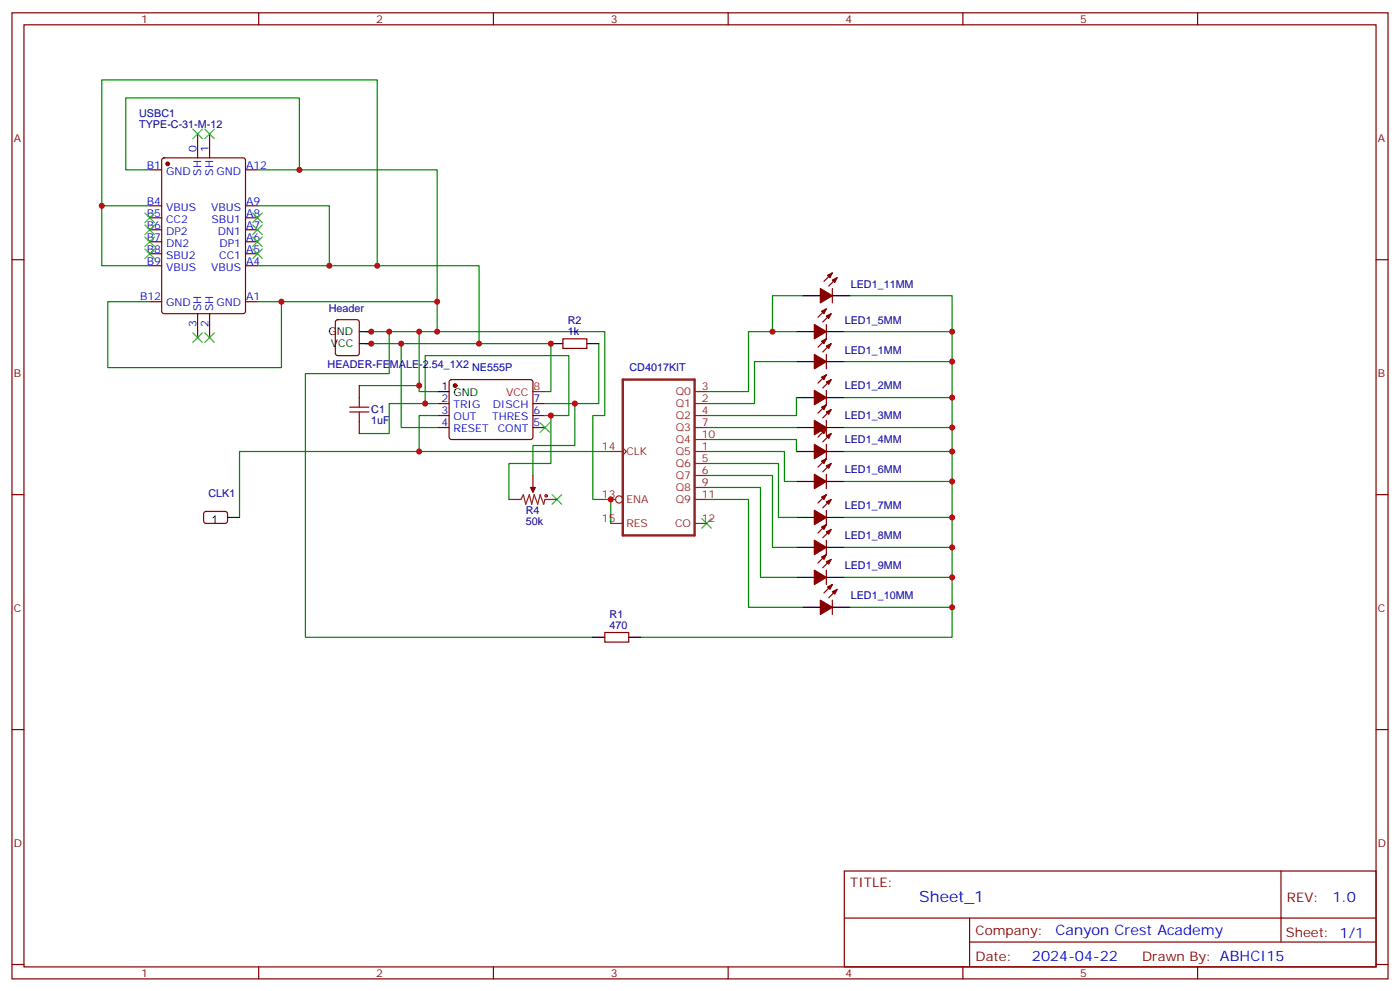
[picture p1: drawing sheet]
<svg xmlns="http://www.w3.org/2000/svg" width="412mm" height="292mm" viewBox="0 0 412 292" stroke-linecap="round" stroke-linejoin="round" font-family="sans-serif">
<g fill="none" stroke="#870000" stroke-width=".35">
<path d="M3.5 3.8h405.4v284.3h-405.4zM7.1 7.3h398.2v277.3h-398.2zM76.2 3.8v3.5M145.3 3.8v3.5M214.5 3.8v3.5M283.6 3.8v3.5M352.8 3.8v3.5M58.2 39.4v7.1M61.7 39.4v7.1M44.1 50h3.5M47.9 46.7l.4-.2h23.3l.7 .4v44.7l-.4 .7h-23.6l-.6-.4-.1-44.7zM72.3 50h3.5"/>
<path d="M3.5 76.4h3.6M44.1 60.6h3.5M44.1 64.1h3.5M44.1 67.6h3.5M44.1 71.2h3.5M44.1 74.7h3.5M44.1 78.2h3.5M72.3 60.6h3.5M72.3 64.1h3.5M72.3 67.6h3.5M72.3 71.2h3.5M72.3 74.7h3.5"/>
<path d="M72.3 78.2h3.5M405.3 76.4h3.6M44.1 88.8h3.5M58.2 92.3v7.1M61.7 92.3v7.1M72.3 88.8h3.5M99 94.3l.5-.2h5.6l.7 .4v9.5l-.4 .6-5.9 .1-.7-.5v-9.4zM165.8 99.7h7.1v2.9h-7.1zM243.4 95.5v4.2l-2.5 2.5M243.4 90.9l-2.5 2.5M244.8 92.3l-2.4 2.5M245.2 84.9v4.2"/>
<path d="M245.2 80.3l-2.5 2.5M246.6 81.7l-2.5 2.5M105.8 113.5v3.5M128.8 118.8h3.5M132.5 111.9l.5-.2h23.3l.5 .2 .2 .5-.1 16.5-.6 .5-23.6-.1-.4-.6v-16.3zM157 118.8h3.5M243.4 104.3v4.2M243.4 114.9v4.2l-2.5 2.5M243.4 110.3l-2.5 2.5M244.8 101.1l-2.4 2.5M244.8 111.7l-2.4 2.5M105.8 124.1v3.5"/>
<path d="M128.8 122.3h3.5M128.8 125.8h3.5M157 122.3h3.5M157 125.8h3.5M157 139.9v3.6M243.4 123.7v4.3M243.4 130.8v4.2l-2.5 2.5M243.4 139.6v4.2M243.4 126.2l-2.5 2.5M244.8 120.5l-2.4 2.5M244.8 127.6l-2.4 2.5M244.8 136.4l-2.4 2.5"/>
<path d="M3.5 145.6h3.6M243.4 150.2v4.2l-2.5 2.5M243.4 159v4.2l-2.5 2.5M243.4 145.6l-2.5 2.5M244.8 147l-2.4 2.5M244.8 155.8l-2.4 2.5M405.3 145.6h3.6M243.4 167.8v4.2M244.8 164.6l-2.4 2.5M245.2 176.6v4.3M245.2 172l-2.5 2.5M246.6 173.5l-2.5 2.4"/>
<path d="M178.2 186.2h7v2.8h-7zM3.5 214.7h3.6M405.3 214.7h3.6M248.7 256.4h156.6v28.2h-156.6zM377.3 256.4v20.9M248.7 270.2h156.5M285.6 277.3h119.6M285.6 270.2v14.1M3.5 283.9h3.6M76.2 284.6v3.5M145.3 284.6v3.5M214.5 284.6v3.5"/>
<path d="M283.6 284.6v3.5M352.8 284.6v3.5M405.3 283.9h3.6"/>
</g>
<g fill="#870000" stroke="#870000" stroke-width=".35">
<path d="M242 91.6l1.4-.7-.7 1.4z"/>
<path d="M243.4 93l1.4-.7-.7 1.4z"/>
<path d="M239.9 95.5l3.5 2.1-3.5 2.1z"/>
<path d="M242 100.4l1.4-.7-.7 1.4z"/>
<path d="M243.4 101.8l1.4-.7-.7 1.5z"/>
<path d="M239.9 104.3l3.5 2.1-3.5 2.1z"/>
<path d="M242 111l1.4-.7-.7 1.4z"/>
<path d="M243.4 112.4l1.4-.7-.7 1.4z"/>
<path d="M239.9 114.9l3.5 2.1-3.5 2.1z"/>
<path d="M242 119.8l1.4-.7-.7 1.4z"/>
<path d="M243.4 121.2l1.4-.7-.7 1.5z"/>
<path d="M239.9 123.7l3.5 2.1-3.5 2.2z"/>
<path d="M242 126.9l1.4-.7-.7 1.4z"/>
<path d="M243.4 128.3l1.4-.7-.7 1.4z"/>
<path d="M239.9 130.8l3.5 2.1-3.5 2.1z"/>
<path d="M242 135.7l1.4-.7-.7 1.4z"/>
<path d="M243.4 137.1l1.4-.7-.7 1.4z"/>
<path d="M239.9 139.6l3.5 2.1-3.5 2.1z"/>
<path d="M242 146.3l1.4-.7-.7 1.4z"/>
<path d="M243.4 147.7l1.4-.7-.7 1.4z"/>
<path d="M239.9 150.2l3.5 2.1-3.5 2.1z"/>
<path d="M242 155.1l1.4-.7-.7 1.4z"/>
<path d="M243.4 156.5l1.4-.7-.7 1.4z"/>
<path d="M239.9 159l3.5 2.1-3.5 2.1z"/>
<path d="M242 163.9l1.4-.7-.7 1.4z"/>
<path d="M243.4 165.3l1.4-.7-.7 1.5z"/>
<path d="M239.9 167.8l3.5 2.1-3.5 2.1z"/>
<path d="M243.8 172.8l1.4-.8-.7 1.5z"/>
<path d="M245.2 174.2l1.4-.7-.7 1.4z"/>
<path d="M241.7 176.6l3.5 2.2-3.5 2.1z"/>
<path d="M243.8 81l1.4-.7-.7 1.4z"/>
<path d="M245.2 82.4l1.4-.7-.7 1.4z"/>
<path d="M241.7 84.9l3.5 2.1-3.5 2.1z"/>
<path d="M156.3 143.5h1.4l-.7 1.4z"/>
<circle cx="134.1" cy="113.5" r=".53"/>
<circle cx="49.4" cy="48.2" r=".53"/>
</g>
<g fill="none" stroke="#000" stroke-width=".35">
<path d="M105.8 97.6h3.6M234.6 97.6h5.3M236.4 87h5.3M243.4 97.6h5.3M245.2 87h5.3M105.8 101.1h3.6M128.8 115.3h3.5M162.3 101.1h3.5M172.9 101.1h3.5M234.6 106.4h5.3M234.6 117h5.3M243.4 106.4h5.3"/>
<path d="M243.4 117h5.3M234.6 125.8h5.3M234.6 132.9h5.3M243.4 125.8h5.3M243.4 132.9h5.3M67 152.3h3.6M234.6 141.7h5.3M234.6 152.3h5.3M243.4 141.7h5.3M243.4 152.3h5.3M234.6 161.1h5.3M234.6 169.9h5.3"/>
<path d="M236.4 178.8h5.3M243.4 161.1h5.3M243.4 169.9h5.3M245.2 178.8h5.3M174.6 187.6h3.6M185.2 187.6h3.5"/>
</g>
<path d="M157 115.3h3.5" fill="none" stroke="#f00" stroke-width=".35"/>
<g fill="none" stroke="#008700" stroke-width=".35">
<path d="M44.1 50h-7.1v-21.2h51.2v21.2M75.8 50h53v47.6M30 60.6h14.1M44.1 78.2h-14.1v-54.7h81.1v54.7M75.8 78.2h65.3v22.9M75.8 60.6h21.2v17.6M44.1 88.8h-12.4v19.4h51.2v-19.4M75.8 88.8h53M107.6 97.6h15.9v17.7h5.3M114.7 97.6v12.4h-24.7v77.6h84.6M123.5 97.6h54.7v24.7h-3.6v24.7h5.3v7.1M234.6 97.6h-14.1v17.7h-12.4"/>
<path d="M236.4 87h-8.9v10.6M248.7 97.6h31.8v81.2h-30M250.5 87h30v10.6M105.8 113.5h17.7M107.6 101.1h54.7v14.2h-1.8M118.2 101.1v24.7h10.6M125.2 118.8v-14.1h42.4v17.6h-5.3M128.8 118.8h-14.1v8.8h-8.9M169.3 118.8v12.3h-12.3v8.8M176.4 101.1v17.7h-15.9M234.6 106.4h-12.4v12.4h-14.1M234.6 117v5.3h-26.5"/>
<path d="M248.7 117h31.8M248.7 106.4h31.8M123.5 132.9h-52.9v19.4M128.8 122.3h-5.3v10.6h56.4M160.5 122.3h1.8v14.1h-12.4v10.6M208.1 129.4h26.5v3.5M208.1 132.9h23v8.8h3.5M208.1 136.4h21.2v15.9h5.3M208.1 139.9h19.4v21.2h7.1M208.1 125.8h26.5M248.7 132.9h31.8M248.7 125.8h31.8"/>
<path d="M208.1 143.5h15.9v26.4h10.6M208.1 147h12.4v31.8h15.9M248.7 152.3h31.8M248.7 141.7h31.8M248.7 169.9h31.8M248.7 161.1h31.8M280.5 178.8v8.8h-91.8"/>
</g>
<g fill="none" stroke="#3c3" stroke-width=".35">
<path d="M56.8 38l2.8 2.8M59.6 38l-2.8 2.8M60.3 38l2.8 2.8M63.1 38l-2.8 2.8M42.7 73.3l2.8 2.8M42.7 69.7l2.8 2.9M42.7 66.2l2.8 2.8M42.7 62.7l2.8 2.8M45.5 73.3l-2.8 2.8M45.5 69.7l-2.8 2.9M45.5 66.2l-2.8 2.8M45.5 62.7l-2.8 2.8"/>
<path d="M74.4 73.3l2.9 2.8M74.4 69.7l2.9 2.9M74.4 66.2l2.9 2.8M74.4 62.7l2.9 2.8M77.3 73.3l-2.9 2.8M77.3 69.7l-2.9 2.9M77.3 66.2l-2.9 2.8M77.3 62.7l-2.9 2.8M56.8 98l2.8 2.8M59.6 98l-2.8 2.8M60.3 98l2.8 2.8M63.1 98l-2.8 2.8"/>
<path d="M159.1 124.4l2.8 2.8M161.9 124.4l-2.8 2.8M162.6 145.6l2.9 2.8M165.5 145.6l-2.9 2.8M206.7 152.6l2.8 2.9M209.5 152.6l-2.8 2.9"/>
</g>
<path d="M183.4 111.7h21.2v45.9h-21.2z" fill="none" stroke="#8c2424" stroke-width=".71"/>
<g fill="none" stroke="#8c2424" stroke-width=".35">
<path d="M204.6 118.8h3.5M204.6 115.3h3.5M179.9 132.9h3.5M183.4 131.8l1.1 1.1-1.1 1M204.6 132.9h3.5M204.6 122.3h3.5M204.6 136.4h3.5M204.6 139.9h3.5M204.6 125.8h3.5M204.6 129.4h3.5M149.9 147h3.6l.7-1.4 .7 2.8 1-2.8 .7 2.8 .7-2.8 1.1 2.8 .7-2.8 1.1 2.8 .3-1.4h3.5M157 143.5v1.4"/>
<path d="M179.9 147h1.4M179.9 154.1h3.5M204.6 143.5h3.5M204.6 147h3.5M204.6 154.1h3.5"/>
<circle cx="182.4" cy="147" r="1.06"/>
</g>
<path d="M60.2 150.7l.5-.2 5.9 .1 .4 .6v2.4l-.7 .5-5.9-.1-.4-.6v-2.2z" fill="none" stroke="#900" stroke-width=".35"/>
<g fill="none" stroke="#a10000" stroke-width=".35">
<path d="M103 119.8h5.7M105.8 117v2.8M103 121.2h5.7M105.8 121.2v2.9"/>
<circle cx="160.9" cy="145.9" r=".35"/>
</g>
<g fill="#c00">
<circle cx="280.5" cy="169.9" r=".88"/>
<circle cx="280.5" cy="161.1" r=".88"/>
<circle cx="280.5" cy="152.3" r=".88"/>
<circle cx="280.5" cy="141.7" r=".88"/>
<circle cx="280.5" cy="132.9" r=".88"/>
<circle cx="280.5" cy="125.8" r=".88"/>
<circle cx="280.5" cy="117" r=".88"/>
<circle cx="280.5" cy="106.4" r=".88"/>
<circle cx="123.5" cy="113.5" r=".88"/>
<circle cx="123.5" cy="132.9" r=".88"/>
<circle cx="118.2" cy="101.1" r=".88"/>
<circle cx="280.5" cy="178.8" r=".88"/>
<circle cx="123.5" cy="97.6" r=".88"/>
<circle cx="169.3" cy="118.8" r=".88"/>
<circle cx="227.5" cy="97.6" r=".88"/>
<circle cx="280.5" cy="97.6" r=".88"/>
<circle cx="125.2" cy="118.8" r=".88"/>
<circle cx="114.7" cy="97.6" r=".88"/>
<circle cx="162.3" cy="122.3" r=".88"/>
<circle cx="179.9" cy="147" r=".88"/>
<circle cx="109.4" cy="97.6" r=".88"/>
<circle cx="109.4" cy="101.1" r=".88"/>
<circle cx="141.1" cy="101.1" r=".88"/>
<circle cx="97" cy="78.2" r=".88"/>
<circle cx="111.1" cy="78.2" r=".88"/>
<circle cx="30" cy="60.6" r=".88"/>
<circle cx="128.8" cy="97.6" r=".88"/>
<circle cx="128.8" cy="88.8" r=".88"/>
<circle cx="82.9" cy="88.8" r=".88"/>
<circle cx="88.2" cy="50" r=".88"/>
<circle cx="162.3" cy="101.1" r=".88"/>
</g>
<text font-size="4.6" fill="#00f" x="270.8" y="265.4">Sheet_1</text>
<g font-size="4.2" fill="#00f">
<text x="392.5" y="265.6">1.0</text>
<text x="310.9" y="275.2">Canyon Crest Academy</text>
<text x="304" y="283">2024-04-22</text>
</g>
<g font-size="3.9" fill="#800">
<text x="250.5" y="260.9">TITLE:</text>
<text x="379.1" y="265.6">REV:</text>
<text x="287.4" y="275.1">Company:</text>
<text x="378.7" y="275.8">Sheet: 1/1</text>
<text x="287.4" y="282.8">Date:</text>
<text x="336.4" y="282.9">Drawn By: ABHCI15</text>
</g>
<g font-size="3.2" fill="#800">
<text x="41.6" y="6.8">1</text>
<text x="110.8" y="6.8">2</text>
<text x="179.9" y="6.8">3</text>
<text x="249.1" y="6.8">4</text>
<text x="318.2" y="6.8">5</text>
<text x="4.1" y="41.9">A</text>
<text x="405.9" y="41.9">A</text>
<text x="4.1" y="111">B</text>
<text x="405.9" y="111">B</text>
<text x="4.1" y="180.2">C</text>
<text x="405.9" y="180.2">C</text>
<text x="4.1" y="249.3">D</text>
<text x="405.9" y="249.3">D</text>
<text x="41.6" y="287.6">1</text>
<text x="110.8" y="287.6">2</text>
<text x="179.9" y="287.6">3</text>
<text x="249.1" y="287.6">4</text>
<text x="318.2" y="287.6">5</text>
</g>
<g font-size="3.2" fill="#000080">
<text x="41" y="34.5">USBC1</text>
<text x="41" y="37.6">TYPE-C-31-M-12</text>
<text x="250.6" y="84.6">LED1_11MM</text>
<text x="96.9" y="91.7">Header</text>
<text x="167.2" y="95.5">R2</text>
<text x="248.8" y="95.2">LED1_5MM</text>
<text x="167.2" y="98.7">1k</text>
<text x="248.8" y="104.1">LED1_1MM</text>
<text x="96.5" y="108.2">HEADER-FEMALE-2.54_1X2</text>
<text x="139.1" y="109.3">NE555P</text>
<text x="185.4" y="109.3">CD4017KIT</text>
<text x="248.8" y="114.6">LED1_2MM</text>
<text x="109.4" y="124.8">1uF</text>
<text x="109.4" y="121.7">C1</text>
<text x="248.8" y="123.5">LED1_3MM</text>
<text x="248.8" y="130.5">LED1_4MM</text>
<text x="248.8" y="139.3">LED1_6MM</text>
<text x="61.4" y="146.2">CLK1</text>
<text x="248.8" y="149.9">LED1_7MM</text>
<text x="154.9" y="154.4">50k</text>
<text x="154.9" y="151.2">R4</text>
<text x="248.8" y="158.7">LED1_8MM</text>
<text x="248.8" y="167.6">LED1_9MM</text>
<text x="250.6" y="176.4">LED1_10MM</text>
<text x="179.6" y="185.1">470</text>
<text x="179.6" y="181.9">R1</text>
</g>
<g font-size="3.2" fill="#00f">
<text x="57.9" y="44.7" transform="rotate(-90 57.9 44.7)">0</text>
<text x="61.4" y="44.7" transform="rotate(-90 61.4 44.7)">1</text>
<text x="43.3" y="49.6">B1</text>
<text x="48.9" y="51.4">GND</text>
<text x="59.3" y="51.7" transform="rotate(-90 59.3 51.7)">SH</text>
<text x="62.8" y="51.7" transform="rotate(-90 62.8 51.7)">SH</text>
<text x="63.7" y="51.4">GND</text>
<text x="72.5" y="49.6">A12</text>
<text x="43.3" y="60.2">B4</text>
<text x="43.3" y="63.7">B5</text>
<text x="48.9" y="62">VBUS</text>
<text x="48.9" y="65.5">CC2</text>
<text x="62.2" y="62">VBUS</text>
<text x="62.3" y="65.5">SBU1</text>
<text x="72.5" y="63.7">A8</text>
<text x="72.5" y="60.2">A9</text>
<text x="43.3" y="67.3">B6</text>
<text x="43.3" y="70.8">B7</text>
<text x="48.9" y="69">DP2</text>
<text x="64.2" y="69">DN1</text>
<text x="72.5" y="70.8">A6</text>
<text x="72.5" y="67.3">A7</text>
<text x="43.3" y="74.3">B8</text>
<text x="43.3" y="77.9">B9</text>
<text x="48.9" y="72.6">DN2</text>
<text x="48.9" y="76.1">SBU2</text>
<text x="64.6" y="76.1">CC1</text>
<text x="64.6" y="72.6">DP1</text>
<text x="72.5" y="77.9">A4</text>
<text x="72.5" y="74.3">A5</text>
<text x="48.9" y="79.6">VBUS</text>
<text x="62.2" y="79.6">VBUS</text>
<text x="41.2" y="88.4">B12</text>
<text x="72.5" y="88.4">A1</text>
<text x="48.9" y="90.2">GND</text>
<text x="59.3" y="91.6" transform="rotate(-90 59.3 91.6)">SH</text>
<text x="62.8" y="91.6" transform="rotate(-90 62.8 91.6)">SH</text>
<text x="63.7" y="90.2">GND</text>
<text x="57.9" y="96.1" transform="rotate(-90 57.9 96.1)">3</text>
<text x="61.4" y="96.1" transform="rotate(-90 61.4 96.1)">2</text>
<text x="130.1" y="118.4">2</text>
<text x="157.2" y="118.4">7</text>
<text x="130.1" y="122">3</text>
<text x="130.1" y="125.5">4</text>
<text x="133.6" y="120.2">TRIG</text>
<text x="133.6" y="123.7">OUT</text>
<text x="145" y="123.7">THRES</text>
<text x="145.1" y="120.2">DISCH</text>
<text x="157.2" y="125.5">5</text>
<text x="157.2" y="122">6</text>
<text x="133.6" y="127.2">RESET</text>
<text x="146.6" y="127.2">CONT</text>
</g>
<g font-size="3.2">
<text x="96.8" y="98.7">GND</text>
<text x="97.5" y="102.2">VCC</text>
<text x="130.1" y="114.9">1</text>
<text x="133.6" y="116.7">GND</text>
<text x="62.4" y="153.9">1</text>
</g>
<g font-size="3.2" fill="#f00">
<text x="149.1" y="116.7">VCC</text>
<text x="157.2" y="114.9">8</text>
</g>
<g font-size="3.2" fill="#8d2323">
<text x="199" y="119.8">Q1</text>
<text x="199" y="116.3">Q0</text>
<text x="206.7" y="118.4">2</text>
<text x="206.7" y="114.9">3</text>
<text x="199" y="123.4">Q2</text>
<text x="206.7" y="122">4</text>
<text x="206.7" y="125.5">7</text>
<text x="199" y="126.9">Q3</text>
<text x="199" y="130.4">Q4</text>
<text x="206.7" y="129">10</text>
<text x="177.3" y="132.5">14</text>
<text x="184.5" y="133.9">CLK</text>
<text x="199" y="133.9">Q5</text>
<text x="199" y="137.5">Q6</text>
<text x="206.7" y="132.5">1</text>
<text x="206.7" y="136.1">5</text>
<text x="199" y="141">Q7</text>
<text x="206.7" y="139.6">6</text>
<text x="206.7" y="143.1">9</text>
<text x="177.3" y="146.6">13</text>
<text x="184.5" y="148.1">ENA</text>
<text x="199" y="144.5">Q8</text>
<text x="199" y="148.1">Q9</text>
<text x="206.7" y="146.6">11</text>
<text x="177.3" y="153.7">15</text>
<text x="184.5" y="155.1">RES</text>
<text x="198.8" y="155.1">CO</text>
<text x="206.7" y="153.7">12</text>
</g>
</svg>
